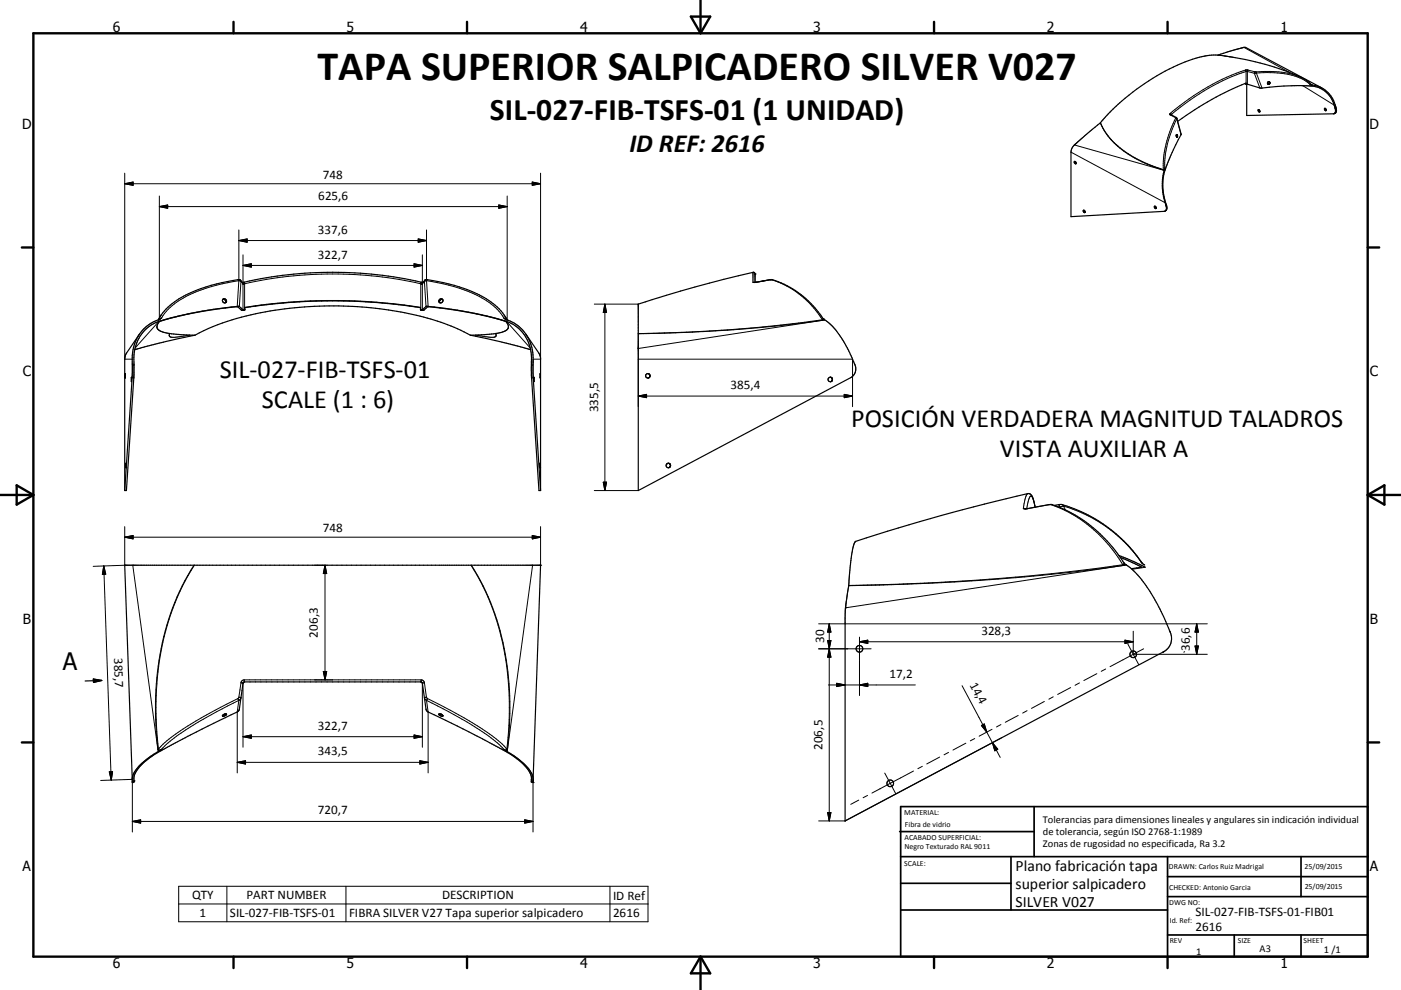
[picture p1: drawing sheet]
<svg xmlns="http://www.w3.org/2000/svg" width="420mm" height="297mm" viewBox="0 0 420 297" stroke-linecap="round" stroke-linejoin="round" font-family="sans-serif">
<g fill="none" stroke="#000" stroke-width=".36">
<path d="M365.1 16.5a27.8 27.8 0 0 0-13.3 3.6 67.4 67.4 0 0 0-20.8 15.4 16.2 16.2 0 0 1-4.3 3.9l-3.5 3.1a5.1 5.1 0 0 0-2.1 3.1v19.4l27.9-1.6 .7-.4M365.1 16.5h.1M365.2 16.5l4.7-1.5 3.5-.8 22.9 12.2M367.2 16.8a74.4 74.4 0 0 1 24.5 7.3l1.5 1.3M372.9 14.2v.1M351.1 34.4l1.7 1 1.3 4.9-2.3 4.7-2.1 4.9a16.2 16.2 0 0 0 0 11.7l.2 .8-.2 .6M373.3 25l.3 .3M373.6 25.3v-.4a93.8 93.8 0 0 0-20.5 11.5M373.6 25.3h.1M373.8 25.2v9.4l26.2-.5M373.9 25.2l-.3 .1M373.9 25.2l.1 .1"/>
<path d="M374 25.3l4 1.1 6.9-.6 5.2-.1a11.1 11.1 0 0 1 7.4 1.9 7.6 7.6 0 0 1 2.7 6.3l-.2 .2M377.3 32.9h.1a.36 .36 0 0 1 .3 .3 .36 .36 0 0 1-.2 .4l-.2-.2zM377.4 32.9l.3 .6M380.6 24.6h.1M380.6 24.6v.5l-.5 .1M380.6 24.6l-.5 .1 .1 .6M380.6 24.6l.1 .6-.5 .1M392.7 25.3l1.9 .4 1.7 .7M393.2 25.4h.1M396.3 26.4a8.2 8.2 0 0 1 4.3 7.2l-.6 .5M397.3 32.5l.3 .6M397.3 32.5l-.2 .2a.35 .35 0 0 0 .1 .4 .35 .35 0 0 0 .4 0"/>
<path d="M322.3 48.4l.3 .6M322.3 48.4l-.2 .1v.4l.3 .3 .2-.2M349.2 50.4a19.2 19.2 0 0 0 .5 12l-.1 .6M352.6 40.7l.2 .4M352.7 40.5v.1M352.7 40.5l.1 .6M352.7 40.4v.5M352.8 40.4h-.1M352.8 40.9v.1M352.8 40.4h.1M352.9 40.4l.1 .1M353 40.5v.4l-.2 .2"/>
<path d="M325 63.1l.3 .6M346.1 62a.33 .33 0 0 1 .5 .1 .33 .33 0 0 1-.3 .4zM346.3 61.9l.3 .6M349.6 63v.1M48.5 95.4l-.2 .1a13 13 0 0 0-7.1 5.8l-.9 2.1-.6 3.4-.1 6.5-2.2 33.9M66.8 89.9l.6 .1 .3 .3v.5M71.6 91.9h.1M72.6 84.7a122.3 122.3 0 0 1 54.2 0M72.7 84.9l-.7-.9a40.2 40.2 0 0 0-21 7.6l-2.2 2.3-1.4 2.1M73.4 92.9h-.5l-1.2-1h-.3l-7.3 .9a69.5 69.5 0 0 0-18.5 4.6 11.5 11.5 0 0 0-5.2 7.5M73.4 92.3a169.4 169.4 0 0 1 52.7 0M126.1 92.9h.5l1.1-1h.7a123.4 123.4 0 0 1 19.7 3.5 13.9 13.9 0 0 1 8.5 4.3 12.4 12.4 0 0 1 2.7 8.6v5l2.3 33.9h.5"/>
<path d="M126.1 92.9h.1M126.7 84.9a1.25 1.25 0 0 1 1.3-1 43 43 0 0 1 19.2 6.7 15.6 15.6 0 0 1 4.9 5.4M127.1 93h-1v-.8a168.7 168.7 0 0 0-52.7 0v.8l-.7 .1-.4-.1-1.1-1-8.7 1.1a105.6 105.6 0 0 0-14.6 3.3 1.71 1.71 0 0 0-.8 2 1.71 1.71 0 0 0 1.6 1.2 34.1 34.1 0 0 0 9.8 1M127.1 93h.1M127.8 91.9h.1M128.2 92h.1M128.2 92l-1.1 1M128.3 92a112.8 112.8 0 0 1 23.3 4.4 1.69 1.69 0 0 1 .5 2.4 10.1 10.1 0 0 1-6.1 1.5l-5 .3M132.7 89.9l-.4-.1-.4 .3-.1 .7M151 95.4l1.1 .6M152.1 96a11.7 11.7 0 0 1 7.7 11.2v5.8l2.3 34.2M226.6 84.7l4.4-.8a25.4 25.4 0 0 1 12.8 7.8l3.2 4.1"/>
<path d="M226.6 84.7h-.5M226.6 84.7h-.2v-2.5l-.4-.5a359.1 359.1 0 0 0-34.6 9.5v56l63.6-33.9a3.2 3.2 0 0 0 1-4.7 27.3 27.3 0 0 0-8.8-12.7h-.1M247 95.8l.1 .1M37.5 112.1v1.3zM39.4 113.2v1.3M39.4 113.2h.1M39.4 114.5h.1M40.4 104.9l-.3 2.4v6l-2.2 33.9h-.5M41.8 100.3l-4 5.8-.4 1.7v39.4M58.5 100.6l-8.8 1.9-9.3 2.4M58.5 100.6a81.6 81.6 0 0 1 32.8-8.5 102.6 102.6 0 0 1 44.9 6.1l4.8 2.4M141 100.6l8.8 1.9 9.3 2.4"/>
<path d="M157.7 100.3l3.9 5.8 .5 1.4v39.7M160.1 113.2v1.3zM162 112.1h.1M162 112.1v1.3M162 113.4h.1M194.2 112.1l.4 .1M194.6 112.2a.67 .67 0 0 0-1 .4 .67 .67 0 0 0 .6 .8M194.6 112.2l.2 .3v.5M194.6 113.3l-.4 .1M194.6 112.2l.2 .3M194.8 113l-.2 .3M194.9 112.8l-.1 .2"/>
<path d="M248.8 113.2h.3M249.1 114.5h-.2M249.2 113.3l.4 .5M249.2 114.4l-.1 .1M249.4 114.3l-.3 .2M249.4 114.3l-.2 .1M249.6 113.7a.67 .67 0 0 0-.9-.5 .67 .67 0 0 0-.4 .9 .67 .67 0 0 0 .9 .3M249.6 113.7l-.2 .6M37.7 139v1.3M37.7 139.2v.9M161.8 139v1.3v-1.3M200.3 139l-.3 .1"/>
<path d="M200.3 139l.7 .4M200.4 139l.6 .4M200.4 139a.66 .66 0 0 0-.7 .6 .66 .66 0 0 0 .6 .7M201 139.4v.4l-.3 .4M37.7 140.3h.1M200.7 140.2l-.4 .1M200.7 140.2l-.3 .1M307.3 152.6h.1M307.3 152.6l7.7-1.3a40.3 40.3 0 0 1 22 17.6M310.3 152.2l-.6-2.6a1.66 1.66 0 0 0-1.6-1.5 513.4 513.4 0 0 0-51.8 14.5 21.4 21.4 0 0 0-1.4 7.2l-.4 5.9-1 6.8-.1 2.7v61.1M316.1 151.6l1.6-.2a38.3 38.3 0 0 1 15.4 7.5l5.4 5 3.9 5M335.5 166.7l7.8 3.5"/>
<path d="M335.9 167.2l6.4 3-3.1 .4M337 168.9l.6 .5M337 168.9h.1M337.6 169.4l.1 .1M337.7 169.5l1.5 1.1M339.2 170.6l2.4 2.4 2 2.6a68.9 68.9 0 0 1 7 13.4 4.7 4.7 0 0 1-1.7 6.5l-95.5 50.8M342.1 168.6l1.1 .9M342.4 168.9h.1M349.1 195.4l-.5 .3M28 203.7l2.5 .4-2.5 .6zM30.5 204.1l-5 .2M66.7 214.7v.1"/>
<path d="M67.4 214.2l-.4 .2M67.9 214.4l-.7 .4h-.5M67.9 214.3h-.7l-.5 .4M67.9 214.3v.1M131.6 214.2a.96 .96 0 0 0 1.2 .6M131.6 214.2l.6 .1 .6 .4M131.6 214.2h.1M132.1 214.2l.3 .2M132.8 214.7v.1M39.7 233.8l-2.3-64.2h124.7l-2.3 64.2M48.5 224.8l-.9 .6a24.2 24.2 0 0 0-6.4 5l-.9 1.3-.5 1.2-.1 1.9 .5-.2a7.4 7.4 0 0 1 3.6-6.4 106.8 106.8 0 0 1 16.8-9.5l11-5.5 1.3-8.3 .4-.3h52.9l.4 .4 1.1 7.9 .5 .6 12.3 6 8.2 4.4a24.5 24.5 0 0 1 10 7.7l.6 1.4v1.6l.5 .2a6.1 6.1 0 0 0-2.5-5.5l-3.1-2.5-3.2-2M159.3 233.8h.1"/>
<path d="M253.4 246.3h.1"/>
<circle cx="325.1" cy="63.5" r=".33"/>
<circle cx="67.3" cy="90.3" r=".63"/>
<circle cx="132.2" cy="90.2" r=".64"/>
<circle cx="257.7" cy="194.6" r="1"/>
<circle cx="339.8" cy="196.3" r="1"/>
<circle cx="266.9" cy="235" r="1"/>
</g>
<g fill="#000">
<circle cx="351.1" cy="34.4" r=".18"/>
<circle cx="72.9" cy="92.9" r=".18"/>
<circle cx="226.4" cy="82.2" r=".18"/>
<circle cx="246.8" cy="95.6" r=".18"/>
<circle cx="37.7" cy="140.3" r=".18"/>
<circle cx="161.8" cy="140.3" r=".18"/>
<circle cx="162.1" cy="169.6" r=".18"/>
<circle cx="253.5" cy="182.3" r=".18"/>
<circle cx="67.4" cy="214.2" r=".18"/>
<circle cx="132.1" cy="214.2" r=".18"/>
<circle cx="39.7" cy="234.8" r=".18"/>
<circle cx="40.2" cy="234.3" r=".18"/>
<circle cx="159.8" cy="234.8" r=".18"/>
</g>
<g fill="none" stroke="#000" stroke-width=".3">
<path d="M367.2 16.8l-2.1-.3 4.7 .7M373 14.2l13.5 7.5M329.9 36.9a24.1 24.1 0 0 0 13.2 12l5.6 2.1M330 36.8a22.4 22.4 0 0 0 11 10.9l3.7 1.8 4.1 1.4M350.8 34.5l1.6 .8M350.9 34l-.1 .5M350.9 34l.3 .3M351.1 34.4l-.3 .1M351.2 34.3l-.1 .1M351.2 34.3v.2M352.4 35.3h.1M352.4 35.3l.1 .2"/>
<path d="M352.5 35.5a31.2 31.2 0 0 0-3.7 15.4M352.5 35.5l.3 .2M352.6 35.2l-.2 .1M352.8 35.7a34.1 34.1 0 0 0-3.7 15.1l-.3 .1M352.8 35.7l1.3 4.7M352.8 35.5v.2M373.4 21a67.5 67.5 0 0 0-22.5 13M373.4 21h.8M373.4 21l.2 .3v4M374.2 21l2.1 .5M374.2 21l-.2 .3v4M376.1 22a4.5 4.5 0 0 0-4.6 .1 70 70 0 0 0-20.3 12.2"/>
<path d="M376.1 22l1.6 4.4M376.3 21.5l.3 .1M376.3 21.5l-.2 .5M376.6 21.6a28.9 28.9 0 0 1 13.4 1.5M376.6 21.6l.1 .3M376.7 21.9a24.4 24.4 0 0 1 14.4 2.2l1.6 1.2 .5 .1M376.7 21.9l-.6 .1M376.7 21.9l1.7 4.5M390.6 25.7l9.4 5.8M393.2 25.4h.1M393.2 25.4l.1 .1M393.2 25.4l.3 .1"/>
<path d="M393.3 25.5h-.1M393.3 25.5h.1M400.6 32.5l-.3 .1M37.4 51.9v55.9h2.3M37.4 55.1l2.5-.5v1zM37.4 55.1h124.7M47.8 58.8v37.1M152.1 58.8v37.2M159.6 54.6l2.5 .5-2.5 .5zM162.1 51.9v55.9h-2.3M321.1 45.6l28.2 15.2M322.1 43.5l27 7.6"/>
<path d="M348.8 50.9l-.1 .1M349.1 50.9l-.4 .1M47.8 62h104.3M47.8 62l2.5-.5v1zM71.6 72.2h56.3M71.6 72.2l2.5-.5v1zM71.6 69v15.2M72.9 76.5v16.4M72.9 79.6h53.7M72.9 79.6l2.4-.5v1zM124.1 79.1l2.5 .5-2.5 .5zM125.4 71.7l2.5 .5-2.5 .5z"/>
<path d="M126.6 76.5v16.4M127.9 69v15.2M149.5 61.5l2.6 .5-2.6 .5zM349.8 61.7l-.2 .2M47.5 95.9h.1M47.6 95.9l-.1 .1M47.6 96.5l-7.1 7.9M47.6 95.9h.1M48.3 94.5l-.8 1.4M71.4 83.9l.2 .3M71.6 84.2a41.8 41.8 0 0 0-19.4 7 16.5 16.5 0 0 0-3.9 4.3l-.7 .4M71.6 84.2l.6 .2"/>
<path d="M71.6 84.2l-.5 7.7M72.1 84.1l.1 .3M72.2 84.4l.7 .8M72.2 84.4l-.4 7.6M72.7 84.9l.2 .3M73.2 84.7l.1 .4M73.3 85.1l-.4 .1M73.3 85.1a119.5 119.5 0 0 1 52.8 0M73.3 85.1v7.8M126.1 85.1l.5 .1M126.1 85.1v7.8M126.2 84.7h.1"/>
<path d="M126.2 84.7l-.1 .4M126.4 85.2h.1M126.6 85.2h.1M126.7 84.9l-.1 .3M127.2 84.4l-.6 .8M127.2 84.4l.5 7.6M127.3 84.4h-.1M127.3 84.3v.1M127.3 84.1l-.1 .3M127.4 84.3h-.1M127.9 84.2a43.9 43.9 0 0 1 18 6 16.7 16.7 0 0 1 5.3 5.3l.7 .4M127.9 84.2l-.5 .1"/>
<path d="M127.9 84.2l.5 7.7M128.1 83.9h.1M128.1 83.9l-.2 .3M151.2 94.5l.8 1.4M151.9 96.5l7.1 7.9M152 95.9h.1M152 95.9v.1M178.2 91.2h13.2M181.3 91.2v56M181.3 91.2l.6 2.6h-1zM225.7 81.7h.1M225.7 84.7h.1"/>
<path d="M225.7 81.7v3M225.7 84.7h.5M225.8 84.7h.8M226.6 84.7h.1M230.9 83.9h.5M230.9 83.9l-4.3 .8M231 83.9h.1M231 83.9h-.1M231.4 83.9a28.1 28.1 0 0 1 15.2 12M231.4 83.9h.2M246.6 95.9v.2M246.6 95.9l-14.3 1.8a486.3 486.3 0 0 1-40.9 2.4"/>
<path d="M246.6 96.1a427.6 427.6 0 0 1-55.2 4M246.8 95.6v.3h-.2M247.1 95.9l-.5 .2M247.3 96l-55.9 8.6M39.6 113.3l.5 .1M39.7 109.5l.5 .1M50.8 100.5h-.1M50.8 100.4l.1 .6a9.7 9.7 0 0 0 5-.3l1-.2M50.9 100.1l-.1 .3M148.6 100.1l.1 .6-.2 .3a15.4 15.4 0 0 1-5.9-.5M159.8 109.5l-.5 .1M159.9 113.3l-.5 .1"/>
<path d="M191.4 118.8h64.2M191.4 118.8l2.4-.5v1zM253.1 118.3l2.5 .5-2.5 .5zM191.4 122v-14.2h64.2v14.2M37.4 158v11.6l-9.5 .3M162.1 158v11.6M178.2 147.2h13.2M180.9 144.7h1l-.6 2.5zM306.8 152.5l1.3 .1M306.8 152.5l.6 .2M308.1 152.6h.1M308.1 148.1a7.6 7.6 0 0 0-1.3 4.4"/>
<path d="M310.3 152.2l-.6-2.6a.6 .6 0 0 0-.8-.7l-.6 1.4-.5 2.3M314.5 151.4h.6M314.5 151.4l-6.4 1.2M314.5 151.4h.1M315.1 151.4a41 41 0 0 1 21.5 18M315.1 151.4h.4M317.5 151.4l.2 .7M317.7 152.1l-.2 .1M317.7 152.1v.1M318.4 151.4l.5 .4M318.9 151.8a43.5 43.5 0 0 1 23.5 17.1M318.9 151.8l-1.2 .3"/>
<path d="M318.9 151.8l.5 1.2M31.1 169.8l2.3 64.2M31.1 169.8l.6 2.5h-1zM37.4 161.2h124.7M37.4 161.2l2.5-.5v1zM39.8 169.6l7.6 55.9M58.1 169.6a79.8 79.8 0 0 0-11.4 46.3l.6 8.9M58.3 169.6a80.7 80.7 0 0 0-11.4 48.1l.6 7M94.3 169.6h3.5M97.4 169.6v34.4M97.4 169.6l.5 2.5h-1zM141.2 169.6a80.2 80.2 0 0 1 11.4 46.3l-.6 8.8"/>
<path d="M141.3 169.6a80.8 80.8 0 0 1 11.4 48.1l-.6 7.1M159.6 160.7l2.5 .5-2.5 .5zM159.7 169.6l-7.6 55.9M336.6 169.4l.1 .3M336.6 169.4a609.2 609.2 0 0 1-62 5.6l-20.1 .6M336.7 169.7a575.1 575.1 0 0 1-51.9 5l-15.1 .6-15.2 .4M337 168.9v.3l-.4 .2M337.3 169.5l-.6 .2M337.3 169.4v.1M337.4 169.3l-.1 .1M337.7 169.5l-84.2 12.9M343.3 170.2l-3.9 .6"/>
<path d="M245.4 187.2h116.6M245.4 194.6h15.8M248.1 192.2h1l-.5 2.4zM248.6 187.2v59.1M248.6 187.2l.5 2.4h-1zM248.6 194.6l.5 2.6h-1zM257.7 191.1v17.6M257.7 192.5l2.5-.4v.9zM257.7 192.5h82.1M337.3 192.1l2.5 .4-2.5 .5zM338.1 193.2l1.7 3.1M339.8 196.3l1.6 3.1"/>
<path d="M339.8 196.3l-7 3.7M339.8 189.4v6.7M340 196.3h22M342.9 194.6l-3.1 1.7M348.9 195.5l-.3 .2M355.2 195.5l-.3 .2M358.3 193.8h1l-.5 2.5zM358.8 187.2l.5 2.4h-1zM358.8 187.2v9.1M71.3 209.6l-3.5 1.7a87.2 87.2 0 0 0-19.4 12.5l-.9 .9M71.3 209.6l.3 .5M71.6 210.1h.1"/>
<path d="M71.6 210.1a104.2 104.2 0 0 0-21.7 13.2l-1.6 1.6-.5 .1-.3-.3M71.6 209.2l-.3 .4M71.6 209.2a.37 .37 0 0 1 .5 0 .37 .37 0 0 1 .1 .4l-.6 .5M71.6 210.1l-.5 3.5v18.3M72.2 204.8l-.6 4.4M72.2 204.8l.6 .2M72.8 205h.1M72.9 205v19.2M73.2 204l.1 .6M73.2 204a1.03 1.03 0 0 0-1 .8M73.2 204h53M73.3 204.6h.1"/>
<path d="M96.9 201.5h1l-.5 2.5zM126.2 204.6h-.1M126.2 204v.6M126.2 204a1.02 1.02 0 0 1 1 .8M127.2 204.8l-.6 .2v19.2M127.2 204.8l.6 4.4M127.8 209.2l.4 .4M127.8 209.2a.38 .38 0 0 0-.5 0 .38 .38 0 0 0 .1 .6l.5 .3M127.9 210.1l9.8 5.2a59.3 59.3 0 0 1 13.7 9.7l.5-.1M127.9 210.1l.5 3.5v18.3M128.2 209.6a107 107 0 0 1 22.4 13.7l1.4 1.4M128.2 209.6l-.3 .5"/>
<path d="M248.4 205.5h26M250.8 205l2.6 .5-2.6 .5zM257.7 205.5l2.5-.5v1zM288.4 205.7l7.4 13.9M294.2 217.7l.9-.5 .7 2.4zM295.8 219.6l1.7 3.2M297.4 218.8l-3.9 2.1M300.1 217.4l-1.3 .7M305.3 214.6l-3.9 2.1M307.9 213.2l-1.3 .7M313.1 210.4l-3.8 2.1M315.8 209.1l-1.3 .7"/>
<path d="M321 206.3l-3.9 2M323.6 204.9l-1.3 .7M328.8 202.1l-3.9 2.1M331.5 200.7l-1.3 .7M32.8 231.6l1-.1-.4 2.5zM39.7 233.8l-9.5 .3M39.7 234.8v14.8M40.2 234.4l-.5 .2M47.3 224.8l.5 .5M47.5 224.7l-.2 .1M71.1 228.7h57.3M71.1 228.7l2.5-.5v1z"/>
<path d="M72.9 221l2.4-.5v1zM72.9 221h53.7M124.1 220.5l2.5 .5-2.5 .5zM125.9 228.2l2.5 .5-2.5 .5zM151.9 224.9h.1M152 224.7l.1 .1M152 224.7l-.1 .2M152.1 224.8l-.4 .5M159.3 234.4l.5 .2v15M260.1 238.6l-1.3 .7M263.9 236.6l-2.5 1.3M265.3 231.9l1.6 3.1"/>
<path d="M266.9 235l1.7 3.1M266.9 235l-3.1 1.7M273.9 231.3l-7 3.7M276.5 229.9l-1.3 .7M281.7 227.1l-3.9 2.1M284.4 225.7l-1.4 .8M289.6 223l-3.9 2M292.2 221.6l-1.3 .7M297.5 222.8l2.4 4.4M297.5 222.8l1.6 2-.9 .5zM300.3 221.3l-46.9 25h-8M39.7 246.4h120.1"/>
<path d="M39.7 246.4l2.5-.4v.9zM157.3 246l2.5 .4-2.5 .5zM248.1 243.8h1l-.5 2.5zM257.5 240l-2.4 1.3M53.6 265.9h140.7v10.6h-140.7zM53.6 271.2h140.7M68 265.9v10.6M103.7 265.9v10.6M182.9 265.9v10.6"/>
</g>
<g fill="none" stroke="#000" stroke-width=".71">
<path d="M10 10h400v277h-400zM70 6.6v3.4M140 6.6v3.4M207.1 5h5.8l-2.9 5zM210 0v10M280 6.6v3.4M350 6.6v3.4M6.6 74.2h3.4M410 74.2h3.5M0 148.5h10M5 145.6l5 2.9-5 2.9zM410 148.5h10.1"/>
<path d="M410 148.5l5.1-2.9v5.8zM6.6 222.7h3.4M410 222.7h3.5M70 287v3.4M140 287v3.4M210 287v10M210 287l2.9 5h-5.8zM280 287v3.4M350 287v3.4"/>
</g>
<g fill="none" stroke="#000" stroke-width=".51">
<path d="M269.7 249.5h40.3M270 242h140v45h-140zM270 257h140M303.1 257v16M310 242v15M350 257v30M390.1 257v12M270 265h33.1M270 273h80M350 269h60M350 263h60M350 280.5h60"/>
<path d="M370 280.5v6.5M390.1 280.5v6.5"/>
</g>
<path d="M28 203.7l2.5 .4-2.5 .6z" fill="#000" stroke="#000" stroke-width=".36"/>
<g fill="#000" stroke="#000" stroke-width=".3">
<path d="M37.4 55.1l2.5-.5v1zM159.6 54.6l2.5 .5-2.5 .5zM47.8 62l2.5-.5v1zM71.6 72.2l2.5-.5v1zM72.9 79.6l2.4-.5v1zM125.4 71.7l2.5 .5-2.5 .5zM149.5 61.5l2.6 .5-2.6 .5zM124.1 79.1l2.5 .5-2.5 .5zM181.3 91.2l.6 2.6h-1zM191.4 118.8l2.4-.5v1zM253.1 118.3l2.5 .5-2.5 .5zM180.9 144.7h1l-.6 2.5z"/>
<path d="M31.1 169.8l.6 2.5h-1zM37.4 161.2l2.5-.5v1zM97.4 169.6l.5 2.5h-1zM159.6 160.7l2.5 .5-2.5 .5zM248.1 192.2h1l-.5 2.4zM248.6 187.2l.5 2.4h-1zM248.6 194.6l.5 2.6h-1zM257.7 192.5l2.5-.4v.9zM337.3 192.1l2.5 .4-2.5 .5zM358.3 193.8h1l-.5 2.5zM358.8 187.2l.5 2.4h-1zM96.9 201.5h1l-.5 2.5z"/>
<path d="M250.8 205l2.6 .5-2.6 .5zM257.7 205.5l2.5-.5v1zM294.2 217.7l.9-.5 .7 2.4zM32.8 231.6l1-.1-.4 2.5zM71.1 228.7l2.5-.5v1zM72.9 221l2.4-.5v1zM124.1 220.5l2.5 .5-2.5 .5zM125.9 228.2l2.5 .5-2.5 .5zM297.5 222.8l1.6 2-.9 .5zM39.7 246.4l2.5-.4v.9zM157.3 246l2.5 .4-2.5 .5zM248.1 243.8h1l-.5 2.5z"/>
</g>
<text font-size="12.6" x="95.2" y="24.1">TAPA SUPERIOR SALPICADERO SILVER V027</text>
<text font-size="9.4" x="146.9" y="36">SIL-027-FIB-TSFS-01 (1 UNIDAD)</text>
<g font-size="7.9">
<text x="188.7" y="45.5">ID REF: 2616</text>
<text x="66" y="113.3">SIL-027-FIB-TSFS-01</text>
<text x="78.5" y="122.3">SCALE (1 : 6)</text>
<text x="255.2" y="128.2">POSICIÓN VERDADERA MAGNITUD TALADROS</text>
<text x="299.8" y="137.2">VISTA AUXILIAR A</text>
</g>
<text font-size="7.2" x="18.9" y="201">A</text>
<g font-size="4.7">
<text x="304.5" y="261.2">Plano fabricación tapa</text>
<text x="304.5" y="266.6">superior salpicadero</text>
<text x="304.5" y="272">SILVER V027</text>
</g>
<g font-size="4.2">
<text x="33.9" y="9.6">6</text>
<text x="103.9" y="9.6">5</text>
<text x="173.9" y="9.6">4</text>
<text x="243.8" y="9.6">3</text>
<text x="313.9" y="9.6">2</text>
<text x="383.9" y="9.6">1</text>
<text x="6.7" y="38.7">D</text>
<text x="410.5" y="38.7">D</text>
<text x="6.9" y="112.9">C</text>
<text x="410.7" y="112.9">C</text>
<text x="6.9" y="187.1">B</text>
<text x="410.7" y="187.1">B</text>
<text x="6.8" y="261.4">A</text>
<text x="410.7" y="261.4">A</text>
<text x="33.9" y="290.4">6</text>
<text x="103.9" y="290.4">5</text>
<text x="173.9" y="290.4">4</text>
<text x="243.8" y="290.4">3</text>
<text x="313.9" y="290.4">2</text>
<text x="383.9" y="290.4">1</text>
</g>
<g font-size="3.9">
<text x="96.8" y="53.6">748</text>
<text x="95.4" y="59.9">625,6</text>
<text x="95.2" y="70.1">337,6</text>
<text x="95.2" y="77.6">322,7</text>
<text x="219" y="116.8">385,4</text>
<text x="179.3" y="123.7" transform="rotate(-90 179.3 123.7)">335,5</text>
<text x="96.8" y="159.6">748</text>
<text x="95.3" y="191.3" transform="rotate(-90 95.3 191.3)">206,3</text>
<text x="294.2" y="190.5">328,3</text>
<text x="34.2" y="197.4" transform="rotate(88 34.2 197.4)">385,7</text>
<text x="247.1" y="192.9" transform="rotate(-90 247.1 192.9)">30</text>
<text x="356.7" y="195.2" transform="rotate(-90 356.7 195.2)">36,6</text>
<text x="266.7" y="203.4">17,2</text>
<text x="290.7" y="205.4" transform="rotate(62 290.7 205.4)">14,4</text>
<text x="95.2" y="218.9">322,7</text>
<text x="95.2" y="226.7">343,5</text>
<text x="246.5" y="225" transform="rotate(-90 246.5 225)">206,5</text>
<text x="95.2" y="244.3">720,7</text>
<text x="57.6" y="269.8">QTY</text>
<text x="73.9" y="269.7">PART NUMBER</text>
<text x="132.6" y="269.8">DESCRIPTION</text>
<text x="183.8" y="269.9">ID Ref</text>
<text x="59.9" y="275.1">1</text>
<text x="68.9" y="275.1">SIL-027-FIB-TSFS-01</text>
<text x="104.6" y="275.2">FIBRA SILVER V27 Tapa superior salpicadero</text>
<text x="183.8" y="275.1">2616</text>
<text x="358.4" y="274.9">SIL-027-FIB-TSFS-01-FIB01</text>
<text x="358.4" y="279.4">2616</text>
</g>
<g font-size="3.1">
<text x="312.7" y="246.8">Tolerancias para dimensiones lineales y angulares sin indicación individual</text>
<text x="312.7" y="250.4">de tolerancia, según ISO 2768-1:1989</text>
<text x="312.7" y="254">Zonas de rugosidad no especificada, Ra 3.2</text>
<text x="358.6" y="286.5">1</text>
<text x="377.6" y="285.6">A3</text>
<text x="396.9" y="285.9">1 /1</text>
</g>
<g font-size="2.4">
<text x="271.1" y="244.4">MATERIAL:</text>
<text x="271.2" y="252">ACABADO SUPERFICIAL:</text>
<text x="271.3" y="248">Fibra de vidrio</text>
<text x="271.2" y="254.7">Negro Texturado RAL 9011</text>
<text x="271.1" y="259.7">SCALE:</text>
<text x="350.4" y="260.8">DRAWN: Carlos Ruiz Madrigal</text>
<text x="391.1" y="260.6">25/09/2015</text>
<text x="350.5" y="267">CHECKED: Antonio Garcia</text>
<text x="391.2" y="266.7">25/09/2015</text>
<text x="350.5" y="271.4">DWG NO:</text>
<text x="350.7" y="276.9">Id. Ref:</text>
<text x="350.7" y="282.8">REV</text>
<text x="371.1" y="282.9">SIZE</text>
<text x="390.8" y="283">SHEET</text>
</g>
</svg>
